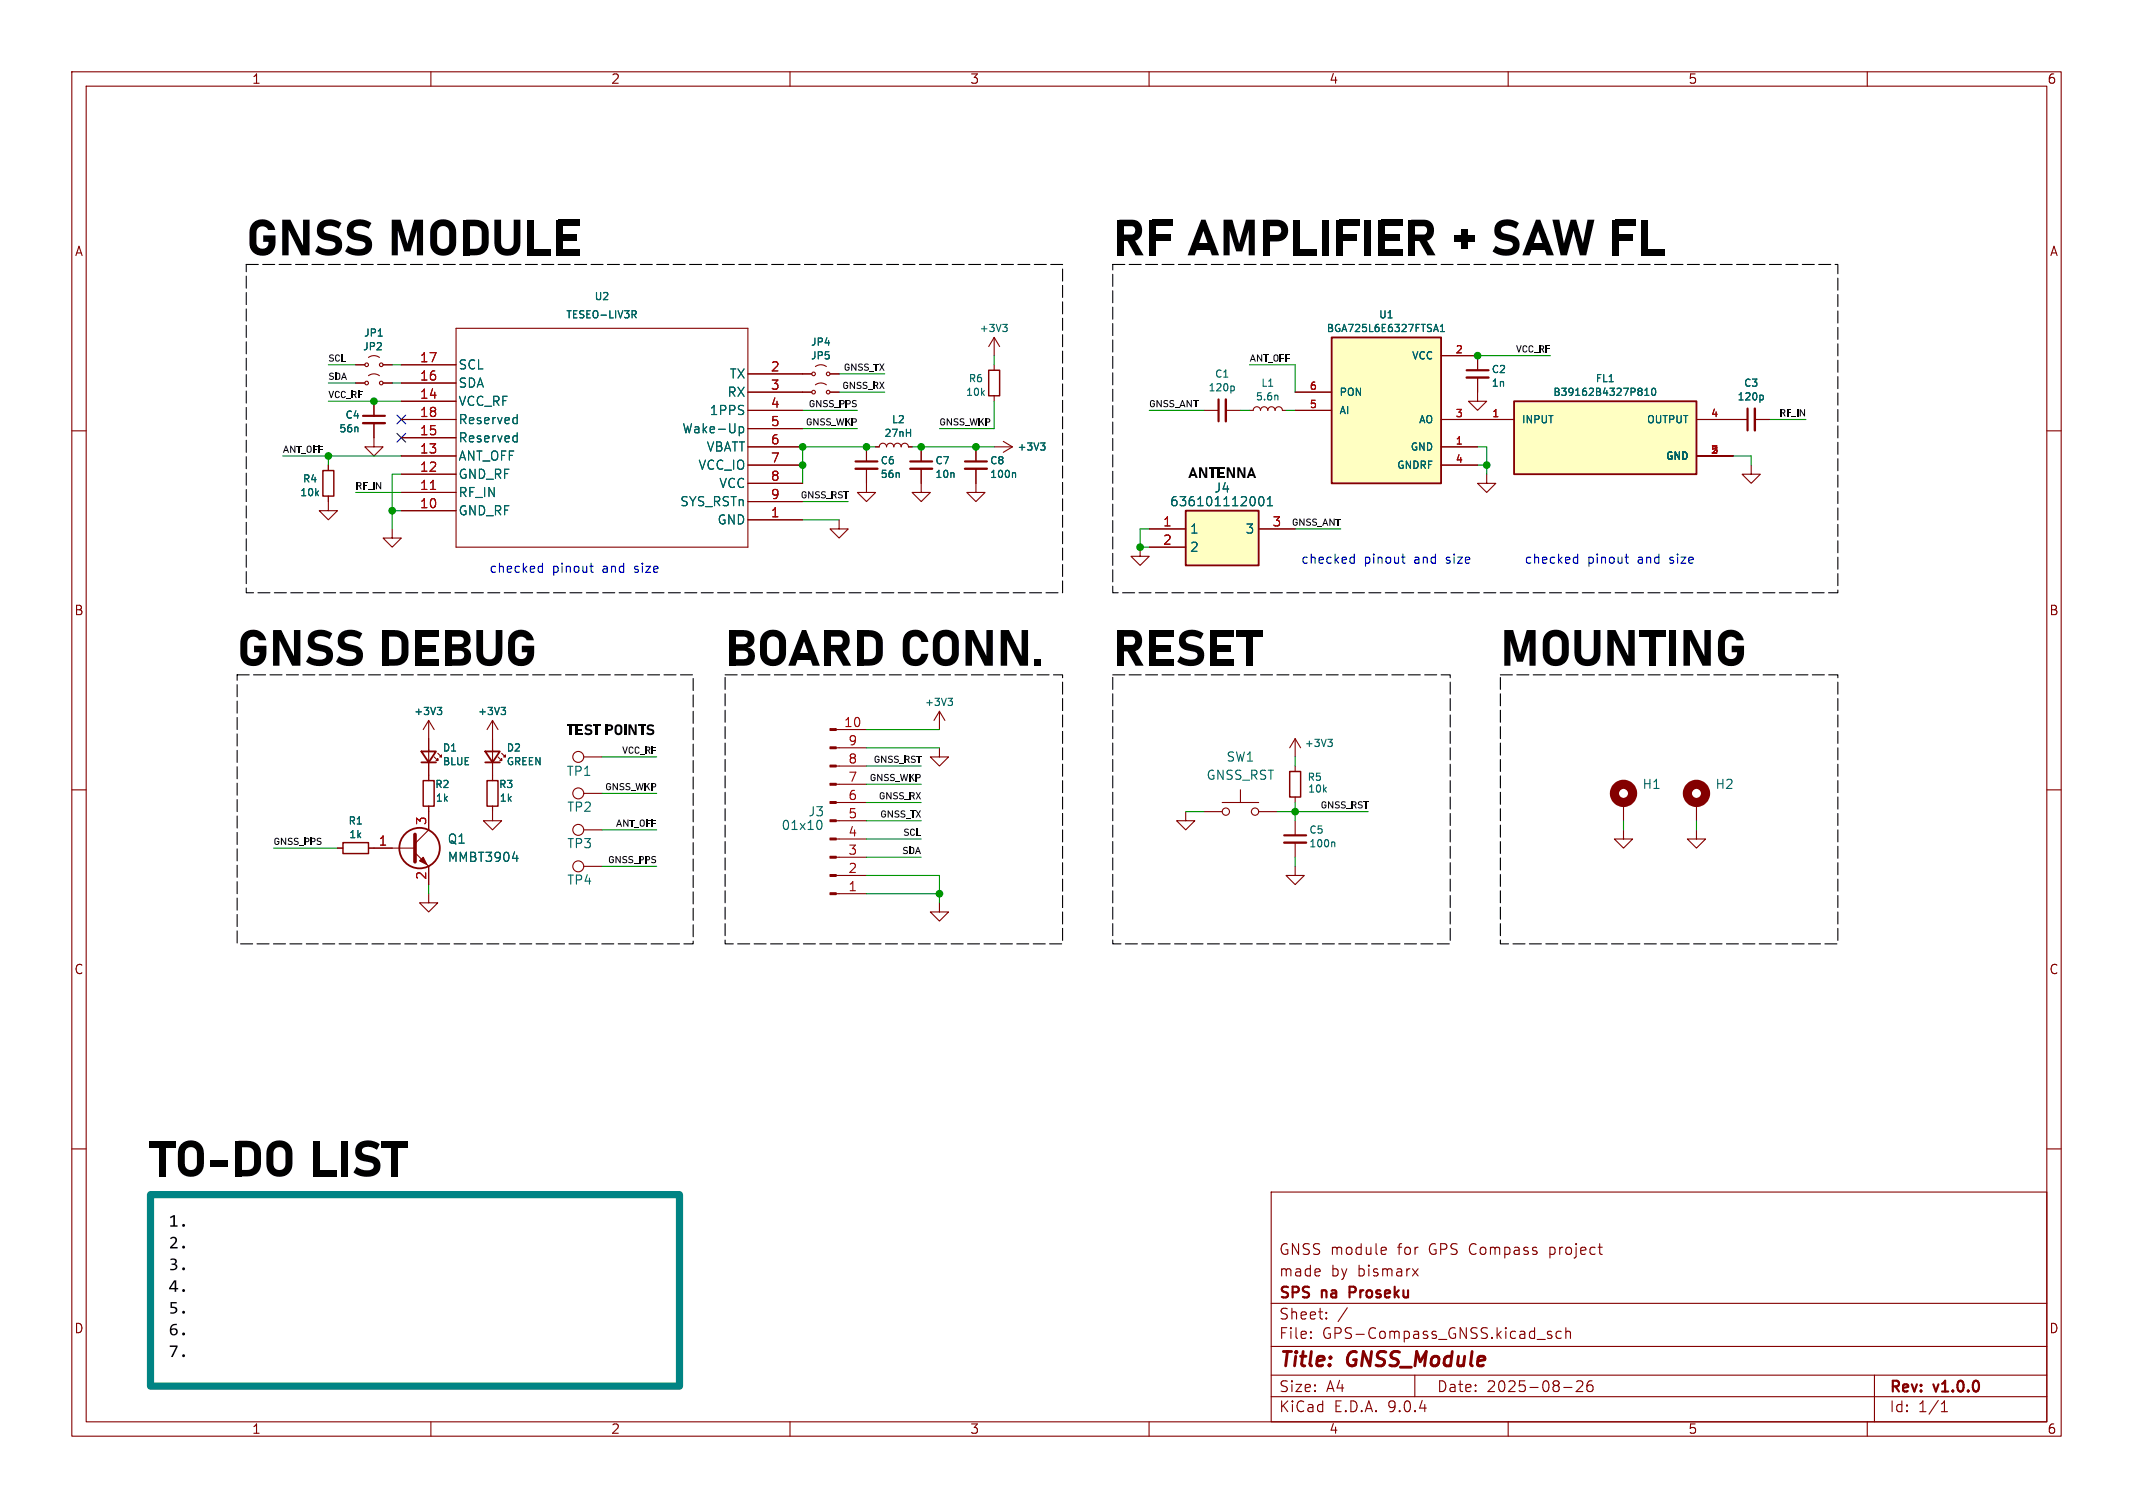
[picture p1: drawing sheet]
<svg xmlns="http://www.w3.org/2000/svg" width="297mm" height="210mm" viewBox="0 0 297 210" stroke-linecap="round" stroke-linejoin="round" font-family="sans-serif">
<g fill="none" stroke="#840000" stroke-width=".15">
<path d="M10 10h277v190h-277zM12 12h273v186h-273zM60 10v2M110 10v2M160 10v2M210 10v2M260 10v2M49.5 50.8h1.3M49.5 53.3h1.3M51.3 49.8l.4-.2 .4-.1 .7 .3M51.3 52.3l.4-.2h.4l.7 .2M52.1 58.9v3.3h-1.3l1.3 1.3 1.2-1.3h-1.2"/>
<path d="M52.1 55.9v2M53.3 50.8h1.3M53.3 53.3h1.3M55.9 50.8h7.6M55.9 53.3h7.6M55.9 55.9h7.6M55.9 58.4h7.6M63.5 45.7h40.6v30.5h-40.6zM104.1 57.2h7.7M104.1 52.1h8.9M104.1 54.6h8.9M104.1 59.7h7.7"/>
<path d="M113.5 53.6l.4-.2 .4-.1 .8 .3M113.5 51.1l.4-.2 .4-.1 .8 .3M115.6 52.1h1.2M115.6 54.6h1.2M138.4 47l.8 1.3M138.4 47l-.7 1.3M138.4 47v2.5M174 57.2h.5a.51 .51 0 0 1 .5-.6 .51 .51 0 0 1 .5 .6 .51 .51 0 0 1 .5-.6 .51 .51 0 0 1 .5 .6 .51 .51 0 0 1 .5-.6 .51 .51 0 0 1 .5 .6 .51 .51 0 0 1 .6-.6 .51 .51 0 0 1 .5 .6h.5M205.7 49.5v2.1M205.7 52.6v2M10 60h2M45.7 69.1v2h-1.3l1.3 1.3 1.3-1.3h-1.3"/>
<path d="M45.7 64.8v.7M54.6 73.7v1.2h-1.3l1.3 1.3 1.3-1.3h-1.3M55.9 61h7.6M55.9 63.5h7.6M55.9 66h7.6M55.9 68.6h7.6M55.9 71.1h7.6M104.1 62.2h7.7M104.1 64.8h7.7M104.1 67.3h7.7M104.1 69.9h7.7M104.1 72.4h7.7"/>
<path d="M120.6 62.2v2.1M120.6 65.3v2M285 60h2M10 110h2M47 118.1h.8M51.3 118.1h6.5M57.8 118.7l1.9 2v2.5M59.7 112.3v3.3l-1.9 1.9M59.7 100.3v8.4M59.7 100.3l.8 1.3M59.7 100.3l-.8 1.3M60.5 105.4l.5 .5v-.2v.2h-.3"/>
<path d="M61 104.9l.5 .5v-.2v.2h-.3M68.6 112.3v2h1.2l-1.2 1.3-1.3-1.3h1.3M68.6 100.3v8.4M68.6 100.3l.7 1.3M68.6 100.3l-.8 1.3M69.3 105.4l.5 .5v-.2v.2h-.2M69.8 104.9l.6 .5v-.2v.2h-.3M81.3 115.6h2.5M81.3 105.4h2.5M81.3 110.5h2.5M130.8 104.1v1.3h-1.3l1.3 1.3 1.3-1.3h-1.3M165.1 113v1.3h-1.3l1.3 1.3 1.3-1.3h-1.3"/>
<path d="M167.6 113h2.6M170.2 111.8h5.1M172.7 110v1.8M175.3 113h2.5M180.3 102.9v2.5M180.3 106.7v.7M180.3 111v.8M180.3 114.3v2M180.3 117.3v2.1M180.3 102.9l-.7 1.2M180.3 102.9l.8 1.2M226.1 115.6v1.2h-1.3l1.3 1.3 1.2-1.3h-1.2"/>
<path d="M226.1 111.8v2.5M236.2 115.6v1.2h-1.3l1.3 1.3 1.3-1.3h-1.3M236.2 111.8v2.5M285 110h2M59.7 124.5v1.2h1.3l-1.3 1.3-1.3-1.3h1.3M81.3 120.7h2.5M130.8 125.7v1.3h1.3l-1.3 1.3-1.3-1.3h1.3M180.3 120.7v1.2h-1.2l1.2 1.3 1.3-1.3h-1.3M10 160h2M177 166h108v32h-108zM192.5 173.7l.5 .1v.3l-.7 .1M193 174.6l-.5 .1"/>
<path d="M196.7 176.7l.8 1M197.5 176.7l-.8 1M222.5 173.7h.6M223 174.7h.1M285 160h2M60 198v2M110 198v2M160 198v2M177 194.5h108M177 191.5h108M177 187.5h108M177 181.5h108"/>
<path d="M182.5 186.3h.1l-.1 .1M182.5 186.3v.1M182.5 185.5v.1M182.5 185.5h.1l-.1 .1M184.7 183.6v.1M184.7 183.6h-.1l.1 .1M184.7 182.8v.1M184.7 182.8h-.1l.1 .1M187.6 182.1l-1.3 2M197 191.5v3M210 198v2M215.5 185.8l.5 .2 .1 .2-.2 .2-.4-.1"/>
<path d="M215.5 185.5l.2-.1 .3 .1M217.4 185.5l-.4-.1-.3 .3v.4l.1 .2 .2 .1 .4-.1M217.7 193.2h1.2M218 185.5a.37 .37 0 0 1 .7 .1v.8M218 184.9v1.5M219.5 192.4l.2-.1 .5 .1a.41 .41 0 0 1 .1 .5l-.8 .9h.9M221.7 192.3a.59 .59 0 0 0-.7 .6v.6l.1 .2 .4 .1 .2-.1 .1-.5-.1-.3h-.5l-.2 .3M260 198v2M261 191.5v6.5M270.3 196.6h.9M270.3 195.5l.4-.4v1.5"/>
<circle cx="51.1" cy="50.8" r=".25"/>
<circle cx="51.1" cy="53.3" r=".25"/>
<circle cx="53.1" cy="50.8" r=".25"/>
<circle cx="53.1" cy="53.3" r=".25"/>
<circle cx="113.3" cy="54.6" r=".25"/>
<circle cx="113.3" cy="52.1" r=".25"/>
<circle cx="115.3" cy="54.6" r=".25"/>
<circle cx="115.3" cy="52.1" r=".25"/>
<circle cx="80.5" cy="115.6" r=".76"/>
<circle cx="80.5" cy="105.4" r=".76"/>
<circle cx="80.5" cy="110.5" r=".76"/>
<circle cx="170.7" cy="113" r=".51"/>
<circle cx="174.8" cy="113" r=".51"/>
<circle cx="80.5" cy="120.6" r=".76"/>
</g>
<path d="M50.5 57.9h3.1M204.2 51.6h3.1M119.1 64.3h3.1M178.8 116.3h3.1M187.9 180h.6M188.5 179.2h-.6v1.5" fill="none" stroke="#840000" stroke-width=".3"/>
<g fill="none" stroke="#006464" stroke-width=".15">
<path d="M52.7 46.8h.5M71.7 58.2h.3M72 57.7v1.3M72 58.9l-.3 .1M88 43.3h.4l.2 .2-.1 .2-.5 .1M88.2 43.8l.4 .5M102.9 59.4v1.3M102.9 59.5l.4-.1 .2 .3v.3l-.1 .2h-.5M139.6 45.2h.6l-.3 .4 .3 .1v.3l-.2 .2h-.2M177.8 55l.1 .2v.5M71.7 60.7l.3 .1M72 60.3v1.2"/>
<path d="M72 61.5h-.3M60.9 98.5h.6l-.3 .4 .3 .1v.3l-.2 .2h-.3M69.8 98.5h.6l-.3 .4 .2 .1 .1 .3-.2 .2h-.3M71.4 119.5h.7M72 119.1v.9M184.9 103h.6l-.3 .3 .3 .1v.4l-.2 .2h-.3M185.6 117.3l.3 .1v.5"/>
</g>
<path d="M50.5 58.9h3.1M204.2 52.6h3.1M119.1 65.3h3.1M178.8 117.3h3.1" fill="none" stroke="#840000" stroke-width=".33"/>
<path d="M45 65.5h1.5v3.6h-1.5zM47.8 117.3h3.5v1.6h-3.5zM58.9 108.7h1.6v3.6h-1.6zM67.8 108.7h1.5v3.6h-1.5zM179.6 107.4h1.5v3.6h-1.5z" fill="none" stroke="#840000" stroke-width=".2"/>
<path d="M57.8 116.2v3.8" fill="none" stroke="#840000" stroke-width=".51"/>
<g fill="none" stroke="#840000" stroke-width=".25">
<path d="M58.7 104.6h2l-1 1.6zM58.7 106.2h2M67.6 104.6h2l-1 1.6zM67.6 106.2h2"/>
<circle cx="58.4" cy="118.1" r="2.82"/>
</g>
<path d="M58.4 119.9l.5-.5 .5 1z" fill="#840000" stroke="#840000" stroke-width=".15"/>
<path d="M59.9 68.2h.8" fill="none" stroke="#a90000" stroke-width=".15"/>
<g fill="none" stroke="#840000" stroke-width="1.3">
<circle cx="226.1" cy="110.5" r="1.27"/>
<circle cx="236.2" cy="110.5" r="1.27"/>
</g>
<path d="M165.1 71.1h10.2v7.6h-10.2z" fill="#ffffc2"/>
<path d="M165.1 71.1h10.2v7.6h-10.2z" fill="none" stroke="#840000" stroke-width=".25"/>
<path d="M160 73.7h5.1M160 76.2h5.1M175.3 73.7h5" fill="none" stroke="#840000" stroke-width=".15"/>
<path d="M175.4 69.2h.3a.79 .79 0 0 1 0 1.2h-.1a.84 .84 0 0 1-.2-1.2zM176.5 70.4h.7M176.5 69.5l.3-.3v1.2" fill="none" stroke="#006464" stroke-width=".15"/>
<path d="M185.4 47h15.3v20.3h-15.3z" fill="#ffffc2"/>
<path d="M185.4 47h15.3v20.3h-15.3z" fill="none" stroke="#840000" stroke-width=".25"/>
<path d="M180.3 54.6h5.1M180.3 57.2h5.1M200.7 49.5h5M200.7 58.4h5M200.7 62.2h5M200.7 64.8h5M207 66v1.3h1.3l-1.3 1.3-1.3-1.3h1.3" fill="none" stroke="#840000" stroke-width=".15"/>
<path d="M199.7 45.9h.5M199.9 45.2l.4 1M200.6 46.2h.5M200.6 45.5l.2-.3v1" fill="none" stroke="#006464" stroke-width=".15"/>
<path d="M210.8 55.9h25.4v10.1h-25.4z" fill="#ffffc2"/>
<path d="M210.8 55.9h25.4v10.1h-25.4z" fill="none" stroke="#840000" stroke-width=".25"/>
<g fill="none" stroke="#840000" stroke-width=".15">
<path d="M49.5 50.8h1.3M49.5 53.3h1.3M52.1 55.9v2M52.1 58.9v2.1M53.3 50.8h1.3M53.3 53.3h1.3M55.9 58.4h7.6M55.9 50.8h7.6M55.9 53.3h7.6M55.9 55.9h7.6M104.1 57.2h7.7M104.1 52.1h8.9"/>
<path d="M104.1 54.6h8.9M104.1 59.7h7.7M115.6 52.1h1.2M115.6 54.6h1.2M138.4 50.8v.8M138.4 55.1v.8M167.6 57.2h2.1M170.7 57.2h2M180.3 57.2h5.1M180.3 54.6h5.1M200.7 58.4h10.1M200.7 49.5h5v2.1"/>
<path d="M205.7 52.6v3.3h1.3l-1.3 1.3-1.2-1.3h1.2M236.2 58.4h7.1M244.3 58.4h2.1M45.7 64.8v.7M45.7 69.1v.8M55.9 63.5h7.6M55.9 61h7.6M55.9 66h7.6M55.9 68.6h7.6M55.9 71.1h7.6M104.1 62.2h7.7M104.1 64.8h7.7"/>
<path d="M104.1 67.3h7.7M104.1 69.9h7.7M104.1 72.4h7.7M116.8 72.4v1.3h-1.2l1.2 1.2 1.3-1.2h-1.3M120.6 65.3v3.3h-1.2l1.2 1.3 1.3-1.3h-1.3M120.6 62.2v2.1M121.9 62.2h.5a.51 .51 0 0 1 .5-.5 .51 .51 0 0 1 .5 .5 .51 .51 0 0 1 .6-.5 .51 .51 0 0 1 .5 .5 .51 .51 0 0 1 .5-.5 .51 .51 0 0 1 .5 .5 .51 .51 0 0 1 .5-.5 .51 .51 0 0 1 .5 .5h.5M128.3 65.3v3.3h-1.3l1.3 1.3 1.2-1.3h-1.2M128.3 62.2v2.1M135.9 65.3v3.3h-1.3l1.3 1.3 1.3-1.3h-1.3M135.9 62.2v2.1M138.4 62.2h2.6"/>
<path d="M139.7 61.5l1.3 .7M141 62.2l-1.3 .8M158.7 76.2v1.3h-1.2l1.2 1.2 1.3-1.2h-1.3M160 73.7h5.1M160 76.2h5.1M175.3 73.7h5M200.7 62.2h5M200.7 64.8h5M236.2 63.5h5.1M243.8 64.8v1.2h1.3l-1.3 1.3-1.2-1.3h1.2M130.8 99.1l-.8 1.2M130.8 99.1l.8 1.2"/>
<path d="M130.8 99.1v2.5M47 118.1h.8M51.3 118.1h3.3M59.7 102.9v1.7M59.7 106.2v2.5M59.7 112.3v3.3M68.6 102.9v1.7M68.6 106.2v2.5M68.6 112.3v.7M116.4 119.4h4.2M116.4 116.8h4.2M116.4 114.3h4.2"/>
<path d="M116.4 111.8h4.2M116.4 109.2h4.2M116.4 106.7h4.2M116.4 104.1h4.2M116.4 101.6h4.2M59.7 120.7v2.5M116.4 124.5h4.2M116.4 121.9h4.2"/>
</g>
<g fill="none" stroke="#006464" stroke-width=".15">
<path d="M52.7 46.8h.5M71.7 58.2h.3M72 57.7v1.3M72 58.9l-.3 .1M88 43.3h.4l.2 .2-.1 .2-.5 .1M88.2 43.8l.4 .5M102.9 59.5l.4-.1 .2 .3v.3l-.1 .2h-.5M102.9 59.4v1.3M126.8 59.8v1M171.7 53.8l.2 .2v.2l-.2 .2M199.7 45.9h.5M199.9 45.2l.4 1"/>
<path d="M200.6 45.5l.2-.3v1M200.6 46.2h.5M229 55.1h.6M229 54.4l.3-.3v1M230.1 54.2l.1-.1a.53 .53 0 0 1 .4 .5 .53 .53 0 0 1-.4 .5l-.1-.1-.1-.3zM245.3 55l.2 .2v.3l-.2 .2M71.7 60.7l.3 .1M72 60.3v1.2M72 61.5h-.3M126.2 60.3h.6M141.1 65.8l.3 .2v.5M144.9 61.7h.6l-.3 .4 .3 .1v.3l-.2 .2h-.3"/>
<path d="M175.4 69.2h.3a.79 .79 0 0 1 0 1.2h-.1a.84 .84 0 0 1-.2-1.2zM176.5 70.4h.7M176.5 69.5l.3-.3v1.2M60.9 98.5h.6l-.3 .4 .3 .1v.3l-.2 .2h-.3M69.8 98.5h.6l-.3 .4 .2 .1 .1 .3-.2 .2h-.3M132 97.2h.6l-.3 .4 .3 .1v.4l-.2 .1h-.3M71.4 119.5h.7M72 119.1v.9M114.4 114.5v.8l-.1 .2h-.3"/>
</g>
<path d="M169.7 55.6v3.1M243.3 56.9v3M126.7 64.3h3.1M134.4 64.3h3" fill="none" stroke="#840000" stroke-width=".3"/>
<path d="M170.7 55.6v3.1M244.3 56.9v3M126.7 65.3h3.1M134.4 65.3h3" fill="none" stroke="#840000" stroke-width=".33"/>
<path d="M137.7 51.6h1.5v3.5h-1.5z" fill="none" stroke="#840000" stroke-width=".2"/>
<g fill="#840000" stroke="#840000" stroke-width=".15">
<path d="M115.6 124.3h.8v.3h-.8z"/>
<path d="M115.6 121.8h.8v.2h-.8z"/>
<path d="M115.6 119.3h.8v.2h-.8z"/>
<path d="M115.6 116.7h.8v.3h-.8z"/>
<path d="M115.6 114.2h.8v.2h-.8z"/>
<path d="M115.6 111.6h.8v.3h-.8z"/>
<path d="M115.6 109.1h.8v.2h-.8z"/>
<path d="M115.6 106.6h.8v.2h-.8z"/>
<path d="M115.6 104h.8v.3h-.8z"/>
<path d="M115.6 101.5h.8v.2h-.8z"/>
</g>
<g fill="none" stroke="#009600" stroke-width=".15">
<path d="M45.7 50.8h3.8M45.7 53.3h3.8M45.7 55.9h10.2M54.6 50.8h1.3M54.6 53.3h1.3M111.8 57.2h7.6M111.8 59.7h7.6M116.8 54.6h6.4M116.8 52.1h6.4M138.4 49.5v1.3M138.4 55.9v3.8h-7.6M160 57.2h7.6"/>
<path d="M172.7 57.2h1.3M174 50.8h6.3v3.8M179.1 57.2h1.2M205.7 49.5h10.2M246.4 58.4h5.1M39.4 63.5h16.5M45.7 63.5v1.3M49.5 68.6h6.4M54.6 71.1h1.3M55.9 66h-1.3v7.7M111.8 69.9h6.3M111.8 72.4h5"/>
<path d="M121.9 62.2h-10.1v5.1M127 62.2h11.4M160 73.7h-1.3v2.5h1.3M180.3 73.7h6.4M205.7 64.8h1.3M205.7 62.2h1.3v3.8M241.3 63.5h2.5v1.3M38.1 118.1h8.9M83.8 115.6h7.6M83.8 105.4h7.6M83.8 110.5h7.6M120.6 114.3h7.7"/>
<path d="M120.6 111.8h7.7M120.6 101.6h10.2M120.6 104.1h10.2M120.6 119.4h7.7M120.6 106.7h7.7M120.6 116.8h7.7M120.6 109.2h7.7M165.1 113h2.5M177.8 113h12.7M180.3 105.4v1.3M180.3 111.8v2.5M180.3 119.4v1.3"/>
<path d="M226.1 114.3v1.3M236.2 114.3v1.3M59.7 123.2v1.3M83.8 120.7h7.6M120.6 121.9h10.2v3.8M120.6 124.5h10.2"/>
</g>
<path d="M55.3 57.8l1.2 1.2M56.5 57.8l-1.2 1.2M55.3 60.4l1.2 1.2M56.5 60.4l-1.2 1.2" fill="none" stroke="#000084" stroke-width=".15"/>
<g fill="none" stroke="#0000c2" stroke-width=".15">
<path d="M75.1 79.6h.4M75.1 78.9h.4M75.5 78.4v1.3M82.1 78.9h.5M82.3 78.4v1.1l.1 .1 .2 .1M188.1 78.4h.5M188.1 77.6h.5M188.6 77.2v1.2M195.2 77.6h.4M195.3 77.2v1.1l.1 .1h.2M219.2 78.4h.5M219.2 77.6h.5"/>
<path d="M219.7 77.2v1.2M226.3 77.6h.5M226.5 77.2v1.1v.1h.3"/>
</g>
<path d="M34.3 36.8h113.7v45.8h-113.7zM154.9 36.8h101v45.8h-101zM33 94h63.5v37.4h-63.5zM101 94h47v37.4h-47zM154.9 94h47v37.4h-47zM208.9 94h47v37.4h-47z" fill="none" stroke="#000" stroke-width=".15" stroke-dasharray="1.7 .6"/>
<path d="M21 166.4h73.6v26.6h-73.6z" fill="none" stroke="#008484" stroke-width="1"/>
<path d="M59.9 68.2h.8" fill="none" stroke="#a90000" stroke-width=".15"/>
<g fill="#009600" stroke="#009600" stroke-width=".15">
<circle cx="54.6" cy="71.1" r=".46"/>
<circle cx="130.8" cy="124.5" r=".46"/>
<circle cx="180.3" cy="113" r=".46"/>
<circle cx="111.8" cy="64.8" r=".46"/>
<circle cx="111.8" cy="62.2" r=".46"/>
<circle cx="120.6" cy="62.2" r=".46"/>
<circle cx="158.7" cy="76.2" r=".46"/>
<circle cx="135.9" cy="62.2" r=".46"/>
<circle cx="128.3" cy="62.2" r=".46"/>
<circle cx="45.7" cy="63.5" r=".46"/>
<circle cx="52.1" cy="55.9" r=".46"/>
<circle cx="205.7" cy="49.5" r=".46"/>
<circle cx="207" cy="64.8" r=".46"/>
</g>
<g font-size="7">
<text x="34.3" y="36.4">GNSSMODULE</text>
<text x="154.9" y="36.4">RFAMPLIFIER+ SAWFL</text>
<text x="33" y="93.6">GNSSDEBUG</text>
<text x="101" y="93.6">BOARDCONN.</text>
<text x="154.9" y="93.6">RESET</text>
<text x="208.9" y="93.6">MOUNTING</text>
<text x="21" y="164.7">TO-DOLIST</text>
</g>
<g font-size="2.8" fill="#840000">
<text x="178" y="190.9">Title:</text>
<text x="187.7" y="190.9">GNSS_Module</text>
</g>
<g font-size="2.5">
<text x="23.5" y="171.4">1.</text>
<text x="23.5" y="174.4">2.</text>
<text x="23.5" y="177.4">3.</text>
<text x="23.5" y="180.4">4.</text>
<text x="23.5" y="183.5">5.</text>
<text x="23.5" y="186.5">6.</text>
<text x="23.5" y="189.5">7.</text>
</g>
<g font-size="2.1">
<text x="165.4" y="66.8">ANTENNA</text>
<text x="79" y="102.8">TESTPOINTS</text>
</g>
<g font-size="2.1" fill="#840000">
<text x="178" y="178">made</text>
<text x="178" y="175">GNSS module</text>
<text x="185.3" y="178">by</text>
<text x="189.1" y="178">bismarx</text>
<text x="194.7" y="175">for</text>
<text x="199.1" y="175">GPS Compass</text>
<text x="216.1" y="175">project</text>
<text x="178" y="184">Sheet:</text>
<text x="178" y="181.2">SPS</text>
<text x="184.1" y="181.2">na</text>
<text x="188.6" y="181.2">Proseku</text>
<text x="178" y="186.7">File:</text>
<text x="184.1" y="186.7">GPS-Compass_GNSS.kicad_sch</text>
<text x="178" y="196.9">KiCad</text>
<text x="178" y="194.1">Size:</text>
<text x="184.7" y="194.1">A4</text>
<text x="185.7" y="196.9">E.D.A.</text>
<text x="193.3" y="196.9">9.0.4</text>
<text x="200" y="194.1">Date:</text>
<text x="207" y="194.1">2025-08-26</text>
<text x="263" y="194.3">Rev:</text>
<text x="263" y="196.9">Id:</text>
<text x="267.1" y="196.9">1/1</text>
<text x="269.4" y="194.3">v1.0.0</text>
</g>
<g font-size="1.8" fill="#840000">
<text x="35" y="11.9">1</text>
<text x="85" y="11.9">2</text>
<text x="135" y="11.9">3</text>
<text x="185" y="11.9">4</text>
<text x="235" y="11.9">5</text>
<text x="285" y="11.9">6</text>
<text x="10.3" y="35.9">A</text>
<text x="285.3" y="35.9">A</text>
<text x="10.3" y="85.9">B</text>
<text x="285.3" y="85.9">B</text>
<text x="10.3" y="135.9">C</text>
<text x="285.3" y="135.9">C</text>
<text x="10.3" y="185.9">D</text>
<text x="285.3" y="185.9">D</text>
<text x="35" y="199.9">1</text>
<text x="85" y="199.9">2</text>
<text x="135" y="199.9">3</text>
<text x="185" y="199.9">4</text>
<text x="235" y="199.9">5</text>
<text x="285" y="199.9">6</text>
</g>
<g font-size="1.8" fill="#a90000">
<text x="58.4" y="50.5">17</text>
<text x="58.4" y="53.1">16</text>
<text x="107.2" y="51.8">2</text>
<text x="58.4" y="55.6">14</text>
<text x="58.4" y="58.2">18</text>
<text x="107.2" y="54.4">3</text>
<text x="107.2" y="56.9">4</text>
<text x="107.2" y="59.4">5</text>
<text x="58.4" y="60.7">15</text>
<text x="58.4" y="63.2">13</text>
<text x="58.4" y="65.8">12</text>
<text x="107.2" y="62">6</text>
<text x="107.2" y="64.5">7</text>
<text x="58.4" y="68.3">11</text>
<text x="58.4" y="70.9">10</text>
<text x="107.2" y="67.1">8</text>
<text x="107.2" y="69.6">9</text>
<text x="107.2" y="72.1">1</text>
<text x="161.9" y="73.4">1</text>
<text x="161.9" y="75.9">2</text>
<text x="177.1" y="73.4">3</text>
<text x="117.4" y="101.3">10</text>
<text x="118" y="106.4">8</text>
<text x="118" y="103.9">9</text>
<text x="118" y="111.5">6</text>
<text x="118" y="109">7</text>
<text x="52.6" y="117.9">1</text>
<text x="59.4" y="115" transform="rotate(-90 59.4 115)">3</text>
<text x="118" y="119.1">3</text>
<text x="118" y="116.6">4</text>
<text x="118" y="114">5</text>
<text x="59.4" y="122.6" transform="rotate(-90 59.4 122.6)">2</text>
<text x="118" y="124.2">1</text>
<text x="118" y="121.7">2</text>
</g>
<g font-size="1.8" fill="#006464">
<text x="63.8" y="51.7">SCL</text>
<text x="101.5" y="52.9">TX</text>
<text x="63.8" y="54.2">SDA</text>
<text x="63.8" y="56.7">VCC_RF</text>
<text x="63.8" y="59.3">Reserved</text>
<text x="98.7" y="58">1PPS</text>
<text x="101.2" y="55.5">RX</text>
<text x="63.8" y="61.8">Reserved</text>
<text x="63.8" y="64.4">ANT_OFF</text>
<text x="94.9" y="60.6">Wake-Up</text>
<text x="97.2" y="65.6">VCC_IO</text>
<text x="98.3" y="63.1">VBATT</text>
<text x="63.8" y="66.9">GND_RF</text>
<text x="63.8" y="69.4">RF_IN</text>
<text x="63.8" y="72">GND_RF</text>
<text x="94.6" y="70.7">SYS_RSTn</text>
<text x="100.1" y="68.2">VCC</text>
<text x="162.8" y="70.7">636101112001</text>
<text x="169" y="68.8">J4</text>
<text x="99.8" y="73.3">GND</text>
<text x="165.6" y="74.5">1</text>
<text x="165.6" y="77.1">2</text>
<text x="173.3" y="74.5">3</text>
<text x="170.7" y="106.3">SW1</text>
<text x="78.8" y="108.3">TP1</text>
<text x="78.9" y="113.3">TP2</text>
<text x="112.5" y="113.9">J3</text>
<text x="167.9" y="108.8">GNSS_RST</text>
<text x="228.6" y="110.1">H1</text>
<text x="238.8" y="110.1">H2</text>
<text x="62.2" y="117.7">Q1</text>
<text x="78.9" y="118.3">TP3</text>
<text x="108.7" y="115.8">01x10</text>
<text x="62.2" y="120.2">MMBT3904</text>
<text x="78.9" y="123.4">TP4</text>
</g>
<g font-size="1.8" fill="#0000c2">
<text x="68.1" y="80">checked</text>
<text x="76.9" y="80">pinout</text>
<text x="84" y="80">and</text>
<text x="88.6" y="80">size</text>
<text x="181.1" y="78.7">checked</text>
<text x="189.9" y="78.7">pinout</text>
<text x="197" y="78.7">and</text>
<text x="201.7" y="78.7">size</text>
<text x="212.2" y="78.7">checked</text>
<text x="221.1" y="78.7">pinout</text>
<text x="228.1" y="78.7">and</text>
<text x="232.8" y="78.7">size</text>
</g>
<g font-size="1.4" fill="#006464">
<text x="50.6" y="47.1">JP1</text>
<text x="78.7" y="44.5">TESEO-LIV3R</text>
<text x="82.7" y="42">U2</text>
<text x="136.3" y="46.4">+3V3</text>
<text x="184.6" y="46.4">BGA725L6E6327FTSA1</text>
<text x="191.9" y="44.5">U1</text>
<text x="50.5" y="49">JP2</text>
<text x="112.8" y="50.3">JP5</text>
<text x="112.8" y="48.4">JP4</text>
<text x="134.8" y="53.4">R6</text>
<text x="169.1" y="52.8">C1</text>
<text x="196.5" y="50.3">VCC</text>
<text x="207.6" y="52.2">C2</text>
<text x="222.1" y="53.4">FL1</text>
<text x="48" y="58.5">C4</text>
<text x="124.1" y="59.1">L2</text>
<text x="134.4" y="55.3">10k</text>
<text x="168.2" y="54.7">120p</text>
<text x="174.8" y="56">5.6n</text>
<text x="175.5" y="54.1">L1</text>
<text x="186.4" y="55.3">PON</text>
<text x="186.4" y="57.9">AI</text>
<text x="197.5" y="59.2">AO</text>
<text x="207.6" y="54.1">1n</text>
<text x="211.8" y="59.2">INPUT</text>
<text x="216.2" y="55.3">B39162B4327P810</text>
<text x="229.2" y="59.2">OUTPUT</text>
<text x="241.8" y="56">120p</text>
<text x="242.7" y="54.1">C3</text>
<text x="47.1" y="60.4">56n</text>
<text x="122.5" y="64.9">C6</text>
<text x="123" y="61.1">27nH</text>
<text x="130.1" y="64.9">C7</text>
<text x="137.8" y="64.9">C8</text>
<text x="141.6" y="63">+3V3</text>
<text x="194.4" y="65.5">GNDRF</text>
<text x="196.3" y="63">GND</text>
<text x="231.9" y="64.2">GND</text>
<text x="41.7" y="69.3">10k</text>
<text x="42.1" y="67.4">R4</text>
<text x="122.5" y="66.8">56n</text>
<text x="130.1" y="66.8">10n</text>
<text x="137.8" y="66.8">100n</text>
<text x="57.6" y="99.8">+3V3</text>
<text x="66.5" y="99.8">+3V3</text>
<text x="128.7" y="98.5">+3V3</text>
<text x="61.6" y="106.8">BLUE</text>
<text x="61.6" y="104.9">D1</text>
<text x="70.4" y="104.9">D2</text>
<text x="70.4" y="106.8">GREEN</text>
<text x="181.6" y="104.2">+3V3</text>
<text x="60.5" y="109.9">R2</text>
<text x="60.6" y="111.9">1k</text>
<text x="69.4" y="109.9">R3</text>
<text x="69.5" y="111.9">1k</text>
<text x="182" y="109">R5</text>
<text x="182" y="110.6">10k</text>
<text x="48.4" y="115">R1</text>
<text x="48.5" y="116.9">1k</text>
<text x="182.2" y="116.3">C5</text>
<text x="182.2" y="118.2">100n</text>
</g>
<g font-size="1.4">
<text x="45.7" y="53.1">SDA</text>
<text x="45.7" y="50.5">SCL</text>
<text x="117.5" y="51.8">GNSS_TX</text>
<text x="174" y="50.5">ANT_OFF</text>
<text x="211.1" y="49.3">VCC_RF</text>
<text x="45.7" y="55.6">VCC_RF</text>
<text x="112.2" y="59.4">GNSS_WKP</text>
<text x="112.6" y="56.9">GNSS_PPS</text>
<text x="117.3" y="54.3">GNSS_RX</text>
<text x="130.8" y="59.4">GNSS_WKP</text>
<text x="160" y="56.9">GNSS_ANT</text>
<text x="247.8" y="58.1">RF_IN</text>
<text x="39.4" y="63.2">ANT_OFF</text>
<text x="49.5" y="68.3">RF_IN</text>
<text x="111.5" y="69.6">GNSS_RST</text>
<text x="179.9" y="73.4">GNSS_ANT</text>
<text x="86.6" y="105.1">VCC_RF</text>
<text x="121.7" y="106.4">GNSS_RST</text>
<text x="84.3" y="110.2">GNSS_WKP</text>
<text x="121.1" y="108.9">GNSS_WKP</text>
<text x="122.4" y="111.5">GNSS_RX</text>
<text x="183.9" y="112.8">GNSS_RST</text>
<text x="38.1" y="117.8">GNSS_PPS</text>
<text x="85.7" y="115.3">ANT_OFF</text>
<text x="122.6" y="114">GNSS_TX</text>
<text x="125.6" y="119.1">SDA</text>
<text x="125.8" y="116.6">SCL</text>
<text x="84.7" y="120.4">GNSS_PPS</text>
</g>
<g font-size="1.4" fill="#a90000">
<text x="202.6" y="49.3">2</text>
<text x="182.3" y="54.4">6</text>
<text x="182.3" y="56.9">5</text>
<text x="202.6" y="58.2">3</text>
<text x="207.7" y="58.2">1</text>
<text x="238.1" y="58.2">4</text>
<text x="202.6" y="62">1</text>
<text x="202.6" y="64.5">4</text>
<text x="238.1" y="63.2">2</text>
</g>
</svg>
